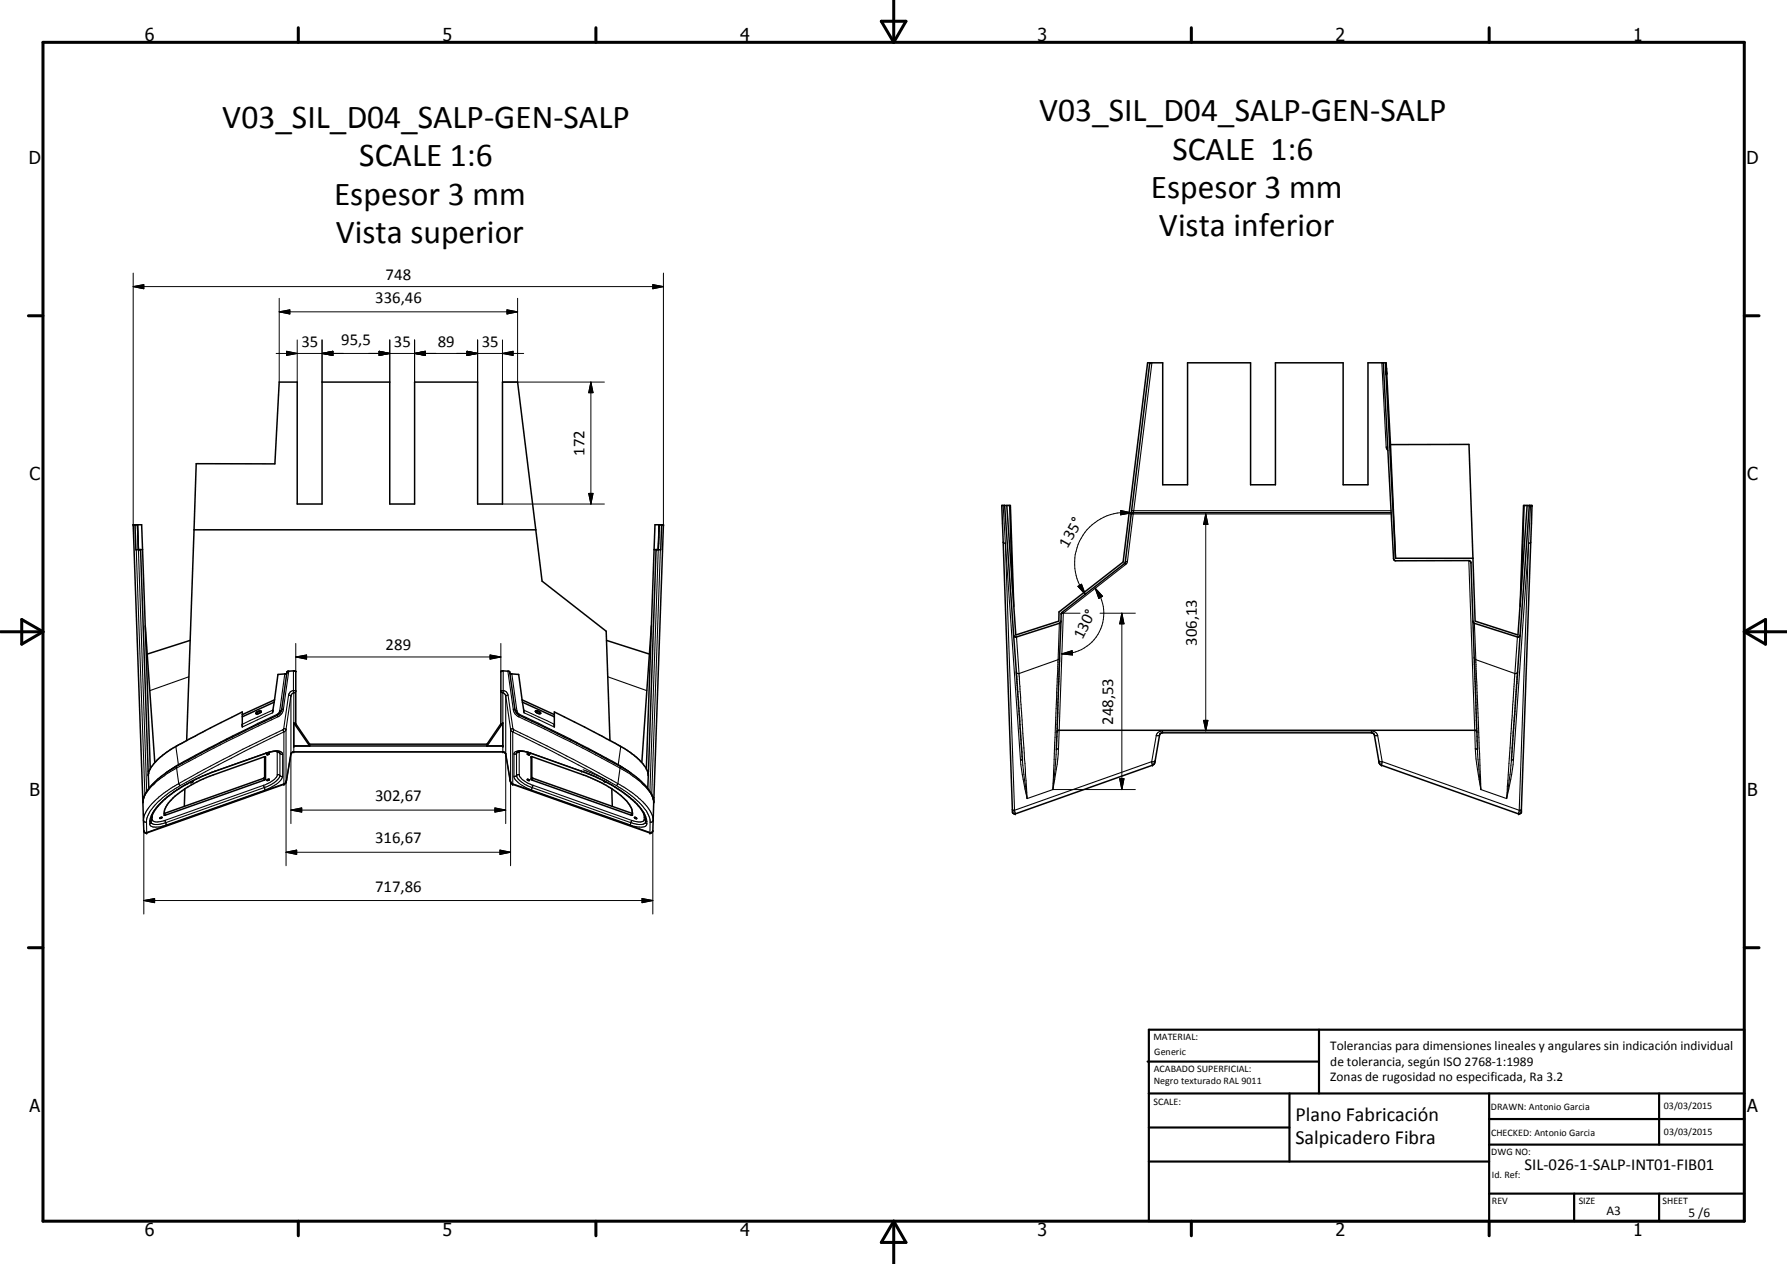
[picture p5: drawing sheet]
<svg xmlns="http://www.w3.org/2000/svg" width="420mm" height="297mm" viewBox="0 0 420 297" stroke-linecap="round" stroke-linejoin="round" font-family="sans-serif">
<g fill="none" stroke="#000" stroke-width=".35">
<path d="M270.3 85.3l-5.8 47.1-14.8 11.5-.2 .3v1.8M325.2 85.3l2.5 46.1 .5 .4 17.3-.1 .4 .5 1.5 44M325.7 85.3l2.4 45.9M325.8 87.2l.1 .7v-.2M325.8 86.5l.1 1M326 86.5v1M326 87.1v.7M326 87.7v.1M326 87.8h.1M236.2 118.8l2.1 30.5M237.4 118.8l.7 19.7M326.9 104.5l18.5-.1 1.4 41.6 10.1 3.2 2.2-30.4"/>
<path d="M326.9 104.5l1.2 26.7M326.9 104.5l-1-19.2h-4.3v28.6h-5.8v-28.6h-15.9v28.6h-5.9v-28.6h-14.8v28.6h-5.8v-28.6h-3.6l-5.7 46.8-15.1 11.7v2.2l-10.2 3.2-2.1-30.4M358.3 118.8l-.6 19.7M359.6 118.8l-4.2 59.9M31.7 123.3l.3 5.9h.5M32.3 123.3l.2 5.9M32.5 129.2h1M33.1 129.2l1.9 56.1M33.5 129.2l-.2-5.9h-2l2.3 64.8M33.5 129.2l1.8 51.5M45.6 124.5l-1.7 49.5M45.6 124.5l.5-15.5h18.5l1-19.2h4.3v28.6h5.8v-28.6h15.9v28.6h5.9v-28.6h14.8v28.6h5.8v-28.6h3.6l4.3 34.7"/>
<path d="M45.6 124.5h80.4M126 124.5l1.5 12.1 15 11.7 .9 25.7M153.8 129.2l.2-5.9h2l-2.3 64.8M153.8 129.2h1M153.8 129.2l-1.8 51.5M154.3 129.2l-2 56.1M155 123.3l-.2 5.9zM155.6 123.3l-.2 5.9h-.6M327.1 120.5h-60.7l-.3 .1-.1 .3M328.1 131.2h18.2M34.2 147.1l2.2 32.1M44.7 150.5l-10.1 3.2"/>
<path d="M67.4 158.2l-.2 .2-1.8 .1-.9 6M119.9 158.2l.2 .2 1.9 .1 .8 6M142.6 150.5l10.1 3.2M153.2 147.1l-2.3 32.1M238.3 149.3l2.1 29.4M238.4 142.5l-.8-23.7h-2.1l2.5 71.6 .1 .6 .5 .3 32.6-11.6 .4-.6 1.1-6.5 .5-.4h49.4l.5 .4 1.1 6.3 .4 .8 32.7 11.6 .4-.5 2.5-72h-2l-.8 23.7M249.5 146l-.4 .5-10.1 3.2-.4-.1-.3-.3M249.5 146l-1.1 30.2M346.3 146l.4 .5 10.2 3.2 .3-.1 .2-.3M57 170.9v-3.6a190.3 190.3 0 0 0-17.4 9.2 12 12 0 0 0-4.6 5.1l-.1 .3M61 167.1h.3a.35 .35 0 0 1 0 .4 .35 .35 0 0 1-.4 .1l-.6 .2-.2-.2 .4-.3M61 167.1l-.5 .2"/>
<path d="M62.2 177.8l-12.1 4.3a23 23 0 0 0-10.8 7.1 3.2 3.2 0 0 0-.7 2.4M62.2 177.8l.2 .1v5.2l-.2 .2-23.6 8.3M62.2 177.8v4.9l-.2 .2-23.4 8.3M62.8 177.2l.5-.1-.4 .3zM64.5 165l-.4 2.5M64.5 165l-7.5 3.4M64.5 164.5v.5M64.5 164.5l-7.5 3.4M65.7 176.7a3.3 3.3 0 0 0-2.9 .2l-13 4.6a31.9 31.9 0 0 0-12.9 8.2 4.6 4.6 0 0 0-1.4 3.5M68.5 177l-.1 .1M69.1 169.9v5.4h49.1v-5.4M69.1 169.9l.4 .4"/>
<path d="M69.1 169.9l3.7 5.4v-.4M69.5 170.3h.1M69.5 170.3v-12.6h-1.8l-.2 .2-1.3 9-.3 .6-.7 .6a369.4 369.4 0 0 0-22.3 11.2l-3.6 2.1-1.5 1.1-2.8 2.8M69.5 170.1l3.3 4.8M72.8 174.9h41.7M117.8 170.1l-3.3 4.8M118.2 169.9l-3.7 5.4v-.4M118.2 169.9l-.4 .3v-12.5h1.8l.2 .2 1.3 9 .3 .6 .7 .6a369.4 369.4 0 0 1 22.3 11.2l3.6 2.1 1.5 1.1 2.8 2.8M118.8 177l.1 .1M121.6 176.7l.2-.1 .9-.1 1.4 .3 13.4 4.7a34.5 34.5 0 0 1 12.2 7.4 6.3 6.3 0 0 1 2.1 4.3M122.8 164.5v.5M122.8 164.5l7.5 3.4"/>
<path d="M122.8 165l.4 2.5M122.8 165l7.5 3.4M124 177.1l.5 .3-.3-.1zM124.9 177.8l12.8 4.5 3.3 1.5a19.5 19.5 0 0 1 7 5.3 3.1 3.1 0 0 1 .6 2.5l-23.4-8.3-.3-.2zM125 177.8v4.9l.3 .2 23.4 8.3M125.9 167a1.08 1.08 0 0 1 1.2 .6 .96 .96 0 0 1-1.2-.6zM126.3 167l.6 .3M130.3 170.9v-3.6l14.3 7.4a20.1 20.1 0 0 1 7.2 5.6l.6 1.6M248.5 171.9l.4-.3h98l.3 .3M324.3 179.5h.1M33.6 188.1l.2 7.1M33.8 195.2v.1"/>
<path d="M35 185.3a5.8 5.8 0 0 0-1.4 2.9M37.6 192.2l.5-.1-.3 .2h-.3zM38.6 191.6h.1M43.5 185.3l-.2 4.2M44.9 183.8l.5-.1-.5 .2zM45.2 183.6h.1M62.8 183.3l.5-.2-.2 .2-.3 .1zM63.3 183.1v.1M124 183.1l.5 .3h-.3zM141.9 183.5l.5 .3M142.4 183.7v.1M143.8 185.3l.2 4.2"/>
<path d="M149.2 192.1l.4 .1 .1 .2zM152.3 185.3a5.8 5.8 0 0 1 1.4 2.9M153.5 195.2l-.1 .4-.5 .2-32.5-11.5-.3-.4-.1-.4-1.1-6.3-.2-.3-.5-.2h-49.1l-.5 .2-.2 .3-1.1 6.3-.1 .5-.3 .3-32.5 11.5-.5-.2-.1-.3M153.5 195.3h-.1M153.7 188.1l-.2 7.1"/>
</g>
<g fill="#000">
<circle cx="270.3" cy="85.3" r=".18"/>
<circle cx="325.9" cy="87.9" r=".18"/>
<circle cx="326" cy="86.5" r=".18"/>
<circle cx="326" cy="87.8" r=".18"/>
<circle cx="359.6" cy="118.8" r=".18"/>
<circle cx="360.2" cy="118.8" r=".18"/>
<circle cx="31.3" cy="123.3" r=".18"/>
<circle cx="32.3" cy="123.3" r=".18"/>
<circle cx="33" cy="129.2" r=".18"/>
<circle cx="154.3" cy="129.2" r=".18"/>
<circle cx="155" cy="123.3" r=".18"/>
<circle cx="156" cy="123.3" r=".18"/>
<circle cx="67.5" cy="157.9" r=".18"/>
<circle cx="119.8" cy="157.9" r=".18"/>
<circle cx="57" cy="170.2" r=".18"/>
<circle cx="61.4" cy="167.2" r=".18"/>
<circle cx="65.7" cy="176.7" r=".18"/>
<circle cx="69.1" cy="175.3" r=".18"/>
<circle cx="118.2" cy="175.3" r=".18"/>
<circle cx="124.9" cy="177.8" r=".18"/>
<circle cx="130.3" cy="170.2" r=".18"/>
<circle cx="35.5" cy="193.2" r=".18"/>
<circle cx="63.3" cy="183.1" r=".18"/>
<circle cx="238.1" cy="190.8" r=".18"/>
<circle cx="357.7" cy="190.8" r=".18"/>
</g>
<g fill="none" stroke="#000" stroke-width=".25">
<path d="M270.8 85.3l-4.4 35.5M324.9 85.3l1 19.8M235.9 118.8l.5 8.8M325.9 105.1h.4M325.9 105.1l.4 .8M359.9 118.8l-.5 8.8M31.8 123.3h.1M32 129.2l2.1 57.6M32.3 123.3l2.2 62.7M155 123.3l-2.2 62.7M155.3 129.2l-2.1 57.6M155.5 123.3h.1"/>
<path d="M235.9 127.4l.1 .2h.4M236.4 127.6l3.5 51M236.4 127.6l2.1 62.8M264.4 132.5l.3 .1M264.7 132.6l-14.7 11.5M265.1 132l-.5 .1M265.1 132l-.4 .6M266.1 120h61M266.4 120.8l-.4 .1M266.4 120.8h60.7M266.4 120.8l-1.3 11.2M266.5 120.4l-.1 .1"/>
<path d="M345.3 131.7l1.6 44.3M359.4 127.6l-2.2 62.8M359.4 127.6l-3.6 51M359.9 127.4l-.5 .2M44.4 159l-9.2 3.3M67 158.4l-1.2 8.6M67.9 157.7l-1.3 9.3-.4 .8-.8 .6M69 157.6l.1 5.2M118.3 157.6l-.1 5.2M119.4 157.7l1.3 9M120.3 158.4l1.2 8.6M142.9 159l9.2 3.3"/>
<path d="M239 157.9l.2 .3 .4 .1M239 149.7l.6 8.6M239.6 158.3l1.9 29.4M248.8 155l-9.2 3.3M248.8 155l-1.2 30.5M249.1 146.5l-.3 8.5M249.1 154.6l-.3 .4M249.7 143.9l.3 .2M250 144.1l-1.2 33.1-1.2 8.3M250 144.1l-.5 .2M346.6 154.6l.4 .4M346.7 146.5l.3 8.5"/>
<path d="M347 155l9.2 3.3M347 155l1.2 30.5M356.2 158.3l-2 29.4M356.8 149.7l-.6 8.6M356.8 157.9l-.2 .3-.4 .1M41.3 175.4l.6 4.3M41.9 179.7l.1 .1M41.9 179.7l-3 2M62.4 177.8v.1M62.6 177h-.1M62.6 177a5.6 5.6 0 0 1 3.4-.4l.5 .6M62.6 177l-12.1 4.2"/>
<path d="M64.1 167.5l-7.1 3.4M64.2 166.9l-7.2 3.3M65.1 167.9l.3 .5M65.1 167.9l-11.8 5.7-11.4 6.1M65.1 176.5l.1 5.7a5.6 5.6 0 0 1-3.2 2.3M65.2 176.8l.4 .1 .6 .3h.3M65.4 168.4l-12.2 5.9-11.7 6.2M65.7 176.7l.1 5.7a6 6 0 0 1-3.7 2.7l-23.2 8.2M65.8 167h.4M65.8 167l-.3 .6-.4 .3M66.2 166.7h.4M66.5 177.2v5.2"/>
<path d="M66.5 171.5l-4.7 2.3a309 309 0 0 0-19.8 10.3M66.5 171.5l.2 .5M66.7 171.2l-.2 .3M66.7 171.2l.6 .2M66.7 172a494.4 494.4 0 0 0-24.3 12.6M66.7 172v12.3M67.3 171.4l-.6 .6M67.3 171.4v12.3M67.8 163.4l.6 .1M67.8 163.4l-1.1 7.8M68.4 163.5h.1M68.4 163.5l-1.1 7.9"/>
<path d="M68.4 163.5v13.7M69.1 176.7h.1M69.1 162.8v13.9M69.1 162.8l-.4 .1-.3 .6M69.5 162.3h.1M69.5 162.3v.3l-.4 .2M69.5 162.3h-.7l-.4 .2-.6 .9M117.8 162.3h.1M117.8 162.3v.3l.4 .2M117.8 162.3h.7l.4 .2 .6 .9M118.2 176.7h.1M118.2 162.8v13.9"/>
<path d="M118.2 162.8l.4 .1 .3 .6M118.9 163.5h.1M118.9 163.5l1.1 7.9M118.9 163.5v13.7M119.5 163.4l-.6 .1M119.5 163.4l1.1 7.8M120 171.4l.6 .6M120 171.4v12.3M120.6 172a494.4 494.4 0 0 1 24.3 12.6M120.6 172v12.3M120.6 171.2l-.6 .2M120.6 171.2l.2 .3"/>
<path d="M120.7 166.7l.4 1.1 .9 .6M120.7 166.7h.4M120.8 171.5l14 6.9 10.5 5.7M120.8 171.5l-.2 .5M121.1 167h.4M121.5 167l.3 .6 .4 .3M121.6 176.7l-.2 .3v5.2M122 168.4l12.1 5.9 11.7 6.2M122.1 176.8l-1.2 .4M122.2 167.9l11.8 5.7 11.4 6.1M122.2 167.9l-.2 .5M122.2 176.5l-.1 .2v5.5l.1 .3a5.7 5.7 0 0 0 3.1 2"/>
<path d="M123.1 166.9l7.2 3.3M123.2 167.5l7.1 3.4M124.7 177h.1M124.7 177a4.1 4.1 0 0 0-3.8-.1v5.7a6.8 6.8 0 0 0 4.1 3.1M124.7 177l12 4.2M124.9 177.8h.1M145.4 179.7l3 2M145.4 179.7l-.1 .1M146 175.4l-.6 4.3M239.9 178.6l.5 3.4 1.1 5.7M239.9 178.6l.5 .1 1.1 9M248.9 176l-.5 .2-.8 9.3"/>
<path d="M270.8 179l.2 .8M270.8 179l-32.3 11.4M271 179.8h.1M271.6 178.8l-.3 .2h-.5M271.9 172.9l-1.1 6.1M272.7 172.6l-.3 .3h-.5M273.3 171.7a1.41 1.41 0 0 0-1.4 1.2M273.3 171.7h49.1M273.3 171.7v.5M322.4 171.7l1 .4 .5 .8M322.4 171.7v.5M323.1 172.6l.3 .3h.5"/>
<path d="M323.9 172.9l1.1 6.1M324.2 178.8l.4 .2h.4M324.8 179.8h.1M325 179l32.2 11.4M325 179l-.2 .8M346.9 176l.1 2.4 1.2 7.1M346.9 176l.5 .1 .8 9.4M355.8 178.6l-.4 3.4-1.2 5.7M355.8 178.6l-.4 .1-1.2 9M33.8 195.2l.3 .4h.4M33.9 187.3l-.3 .2M34.4 193.2l.1 2.4"/>
<path d="M34.5 195.7h.1M34.5 195.6v.1M35.1 181.1l-.3 .1M35.5 192.8l-.3 .3M35.5 192.7v.1M35.8 192.6a1.42 1.42 0 0 0 1.9 .5l1.1-.3M35.8 192.6l-.3 .3M35.8 192.1v.5M35.8 192.1l-.3 .2M36 191.1l-.2 1M38.7 191.1l.2 .5M38.8 192.8l.1 .5"/>
<path d="M38.9 193.3a4 4 0 0 1-3.3 .2l-.1-.3v.3l-.3 .1M38.9 193.3l.2 .6M41.4 180.1l.1 .4M41.5 180.5a21.3 21.3 0 0 0-7.1 5.9l-.5 .9-.3 1.3M41.5 180.5l.5 3.6M42 184.1l-1.8 1.2-2.8 1.9a11.4 11.4 0 0 0-3.5 4.7l-.1 1 .2 .3h.4M42 184.1l.4 .5M42.4 184.6a21.7 21.7 0 0 0-7.2 6.2l-.7 1.5-.1 .9M50.5 181.2v.1M50.5 181.2a33 33 0 0 0-13.8 8.7 4.3 4.3 0 0 0-1.3 4.2 4.7 4.7 0 0 0 3.7-.2M61.9 182.9l.2 .4M62 184.5l.3 1.2"/>
<path d="M62 184.5l-23.2 8.3M62.2 182.7l.2 .4M62.3 185.7l-23.2 8.2M65.2 182.1h.4l.7 .4 .2-.1M66.5 182.4a4.9 4.9 0 0 1-3 2.8l-1.2 .5M66.7 184.3h.1M67.3 183.7h.1M67.3 183.6l-.2 .4-.4 .2-32.2 11.4M67.4 183.3h.1M67.4 183.3l1-6.2 .5-.4h49.5l.5 .4 1 6.2M67.4 183.3l-.1 .4M119.9 183.3h.1"/>
<path d="M119.9 183.3l.1 .3M120 183.6v.1M120 183.7h.1M120 183.6l.2 .4 .4 .2 32.2 11.4M120.6 184.3h.1M121.4 182.2l.1 .2a3.3 3.3 0 0 0 1.9 1.9l1 .5 24.3 8.6a4.4 4.4 0 0 0 2.7 .2l.4-.4M121.4 182.2l-.5 .2M122.1 182l-.7 .2M125 185.7l23.2 8.1M125 182.7l-.1 .3M125.3 184.5l-.3 1.2M125.3 184.5l23.2 8.3"/>
<path d="M125.4 182.9l-.2 .4M136.7 181.2h.1M136.7 181.2l.1 .1M136.7 181.2a33.6 33.6 0 0 1 13.6 8.3 5.8 5.8 0 0 1 1.8 3.6M137.1 180.9l3.9 1.6 2.2 1.1M144.9 184.6a21.7 21.7 0 0 1 7.2 6.2l.7 1.5 .1 .9M145.3 184.1a18.5 18.5 0 0 1 8 7.3l.3 1.4-.3 .4h-.4M145.3 184.1l-.4 .5M145.8 180.5a21.3 21.3 0 0 1 7.1 5.9l.5 .9 .3 1.3M145.8 180.5l-.5 3.6M145.9 180.1l-.1 .4M148.5 192.8l-.3 1"/>
<path d="M148.6 191.1l-.2 .5M151.3 191.1l.2 1.6-.3 .3a2.88 2.88 0 0 1-2.7-.2M151.5 192.1l.2 .2M151.5 192.6l.3 .2M151.8 192.7v.1M151.8 193.2v.3l.3 .1M151.8 192.8l.3 .3M152.1 193.6a1.2 1.2 0 0 1-1.7 .8l-1.3-.2-.9-.4M152.1 193.1v.5M152.2 181.1l.3 .1M152.8 195.7h.1M152.8 195.6v.1"/>
<path d="M152.9 193.2l-.1 2.4M153.4 187.3l.3 .2M153.5 195.2l-.3 .4h-.4M238 190.2l.5 .2M238.5 190.4l.2 .9M238.7 191.3h.1M247.6 185.5l-6.1 2.2M348.2 185.5l6 2.2M357 191.3h.1M357.2 190.4l-.2 .9M357.7 190.3l-.5 .1M357.7 190.2v.1"/>
</g>
<g fill="none" stroke="#000" stroke-width=".71">
<path d="M10.1 9.9h400v277.1h-400zM70.1 6.5v3.4M140.1 6.5v3.4M207.2 5h5.8l-2.9 4.9zM210.1 0v9.9M280.1 6.5v3.4M350.1 6.5v3.4M6.7 74.2h3.4M410.1 74.2h3.5M.1 148.5h10M5.1 145.6l5 2.9-5 2.9zM410.1 148.5h10"/>
<path d="M410.1 148.5l5-2.9v5.8zM6.7 222.7h3.4M410.1 222.7h3.5M70.1 287v3.4M140.1 287v3.4M210.1 287v10M210.1 287l2.9 5h-5.8zM280.1 287v3.4M350.1 287v3.4"/>
</g>
<g fill="none" stroke="#000" stroke-width=".51">
<path d="M269.8 249.5h40.3M270.1 242h140v45h-140zM270.1 257h140M303.2 257v16M310.1 242v15M350.1 257v30M390.1 257v12M270.1 265h33.1M270.1 273h80M350.1 269h60M350.1 263h60M350.1 280.5h60"/>
<path d="M370.1 280.5v6.5M390.1 280.5v6.5"/>
</g>
<g fill="none" stroke="#000" stroke-width=".24">
<path d="M31.3 67.4l2.5-.5v1zM31.3 67.4h124.7M31.3 64.2v59.1M65.6 73.3l2.5-.5v1zM65.6 73.3h56.1M65.6 70.1v19.7M69.9 79.9v9.9M75.7 79.9v9.9M91.6 79.9v9.9M97.5 79.9v9.9M112.3 79.9v9.9M118.1 79.9v9.9h24"/>
<path d="M119.2 72.8l2.5 .5-2.5 .5zM121.7 70.1v19.7M153.5 66.9l2.5 .5-2.5 .5zM156 64.2v59.1M64.9 83.1h58.2M67.4 82.5l2.5 .6-2.5 .4zM75.7 83.1l2.6-.6v1zM89.1 82.5l2.5 .6-2.5 .4zM97.5 83.1l2.5-.6v1zM109.8 82.5l2.5 .6-2.5 .4zM118.1 83.1l2.5-.6v1zM138.9 89.8l.5 2.5h-1z"/>
<path d="M138.9 89.8v28.6M118.1 118.4h24M138.4 116h1l-.5 2.4zM263.5 120l2.5 .5-2.5 .5zM253.4 137.8l.9-.5 .9 2.4zM257.5 138.2l1.7 1.9-.9 .5zM257.5 138.2a9.7 9.7 0 0 1 2 6.6 9.5 9.5 0 0 1-7.4 8.6l-2.5 .3M266 120.5a11.7 11.7 0 0 0-7.9 1.8 11.9 11.9 0 0 0-4.2 15.2l1.3 2.2M283.5 120.8l.5 2.4h-1zM283.5 120.8v50.9M69.5 154.4l2.6-.5v1zM69.5 154.4h48.3"/>
<path d="M69.5 151.2v6.7M115.2 153.9l2.6 .5-2.6 .5zM117.8 151.2v6.7M249.6 153.7l2.5-.8 .1 1zM250 144.1h3.9M258.6 144.1h8.3M263.8 144.1l.5 2.5h-1zM263.8 144.1v41.4M68.4 177.1v16.4M118.9 177.1v16.4M283 169.3h1l-.5 2.4zM33.8 195.2v19.6"/>
<path d="M67.3 183.6v19.9M68.4 190.4l2.5-.5v.9zM68.4 190.4h50.5M116.4 189.9l2.5 .5-2.5 .4zM117.5 199.8l2.5 .5-2.5 .5zM120 183.6v19.9M153.5 195.2v19.6M247.6 185.5h19.3M263.3 183h1l-.5 2.5zM33.8 211.6l2.6-.4v.9zM33.8 211.6h119.7M67.3 200.3l2.5-.5v1z"/>
<path d="M67.3 200.3h52.7M150.9 211.2l2.6 .4-2.6 .5z"/>
</g>
<g fill="#000">
<path d="M31.3 67.4l2.5-.5v1zM65.6 73.3l2.5-.5v1zM119.2 72.8l2.5 .5-2.5 .5zM153.5 66.9l2.5 .5-2.5 .5zM67.4 82.5l2.5 .6-2.5 .4zM75.7 83.1l2.6-.6v1zM89.1 82.5l2.5 .6-2.5 .4zM97.5 83.1l2.5-.6v1zM109.8 82.5l2.5 .6-2.5 .4zM118.1 83.1l2.5-.6v1zM138.9 89.8l.5 2.5h-1zM138.4 116h1l-.5 2.4z"/>
<path d="M253.4 137.8l.9-.5 .9 2.4zM263.5 120l2.5 .5-2.5 .5zM283.5 120.8l.5 2.4h-1zM69.5 154.4l2.6-.5v1zM115.2 153.9l2.6 .5-2.6 .5zM249.6 153.7l2.5-.8 .1 1zM257.5 138.2l1.7 1.9-.9 .5zM263.8 144.1l.5 2.5h-1zM283 169.3h1l-.5 2.4zM67.3 200.3l2.5-.5v1zM68.4 190.4l2.5-.5v.9zM116.4 189.9l2.5 .5-2.5 .4z"/>
<path d="M263.3 183h1l-.5 2.5zM33.8 211.6l2.6-.4v.9zM117.5 199.8l2.5 .5-2.5 .5zM150.9 211.2l2.6 .4-2.6 .5z"/>
</g>
<g font-size="7.9">
<text x="244.3" y="28.5">V03_SIL_D04_SALP-GEN-SALP</text>
<text x="52.3" y="30.1">V03_SIL_D04_SALP-GEN-SALP</text>
<text x="84.5" y="39.1">SCALE 1:6</text>
<text x="275.7" y="37.5">SCALE 1:6</text>
<text x="270.6" y="46.5">Espesor 3 mm</text>
<text x="78.6" y="48.1">Espesor 3 mm</text>
<text x="78.9" y="57.1">Vista superior</text>
<text x="272.5" y="55.5">Vista inferior</text>
</g>
<g font-size="4.7">
<text x="304.6" y="263.5">Plano Fabricación</text>
<text x="304.6" y="268.9">Salpicadero Fibra</text>
</g>
<g font-size="4.2">
<text x="34" y="9.6">6</text>
<text x="104" y="9.6">5</text>
<text x="174" y="9.6">4</text>
<text x="244" y="9.6">3</text>
<text x="314" y="9.6">2</text>
<text x="384" y="9.6">1</text>
<text x="6.8" y="38.7">D</text>
<text x="410.6" y="38.7">D</text>
<text x="7" y="112.9">C</text>
<text x="410.8" y="112.9">C</text>
<text x="7" y="187.1">B</text>
<text x="410.8" y="187.1">B</text>
<text x="7" y="261.4">A</text>
<text x="410.8" y="261.4">A</text>
<text x="34" y="290.4">6</text>
<text x="104" y="290.4">5</text>
<text x="174" y="290.4">4</text>
<text x="244" y="290.4">3</text>
<text x="314" y="290.4">2</text>
<text x="384" y="290.4">1</text>
</g>
<g font-size="3.9">
<text x="90.7" y="65.8">748</text>
<text x="88.2" y="71.2">336,46</text>
<text x="70.9" y="81.5">35</text>
<text x="80.3" y="81">95,5</text>
<text x="92.6" y="81.5">35</text>
<text x="102.9" y="81.5">89</text>
<text x="113.3" y="81.5">35</text>
<text x="137.4" y="107.1" transform="rotate(-90 137.4 107.1)">172</text>
<text x="251" y="128.9" transform="rotate(-61 251 128.9)">135°</text>
<text x="90.7" y="152.8">289</text>
<text x="254.5" y="150.5" transform="rotate(-63 254.5 150.5)">130°</text>
<text x="281.4" y="151.8" transform="rotate(-90 281.4 151.8)">306,13</text>
<text x="261.7" y="170.3" transform="rotate(-90 261.7 170.3)">248,53</text>
<text x="88.2" y="188.3">302,67</text>
<text x="88.2" y="198.2">316,67</text>
<text x="88.2" y="209.6">717,86</text>
<text x="358.5" y="275">SIL-026-1-SALP-INT01-FIB01</text>
</g>
<g font-size="3.1">
<text x="312.7" y="246.8">Tolerancias para dimensiones lineales y angulares sin indicación individual</text>
<text x="312.7" y="250.4">de tolerancia, según ISO 2768-1:1989</text>
<text x="312.7" y="254">Zonas de rugosidad no especificada, Ra 3.2</text>
<text x="377.7" y="285.6">A3</text>
<text x="397" y="285.9">5 /6</text>
</g>
<g font-size="2.4">
<text x="271.2" y="244.4">MATERIAL:</text>
<text x="271.3" y="252">ACABADO SUPERFICIAL:</text>
<text x="271.4" y="247.9">Generic</text>
<text x="271.3" y="254.6">Negro texturado RAL 9011</text>
<text x="271.2" y="259.7">SCALE:</text>
<text x="350.6" y="260.9">DRAWN: Antonio Garcia</text>
<text x="391.2" y="260.6">03/03/2015</text>
<text x="350.6" y="267">CHECKED: Antonio Garcia</text>
<text x="391.2" y="266.7">03/03/2015</text>
<text x="350.6" y="271.4">DWG NO:</text>
<text x="350.8" y="276.9">Id. Ref:</text>
<text x="350.8" y="282.8">REV</text>
<text x="371.2" y="282.9">SIZE</text>
<text x="390.9" y="282.9">SHEET</text>
</g>
</svg>
